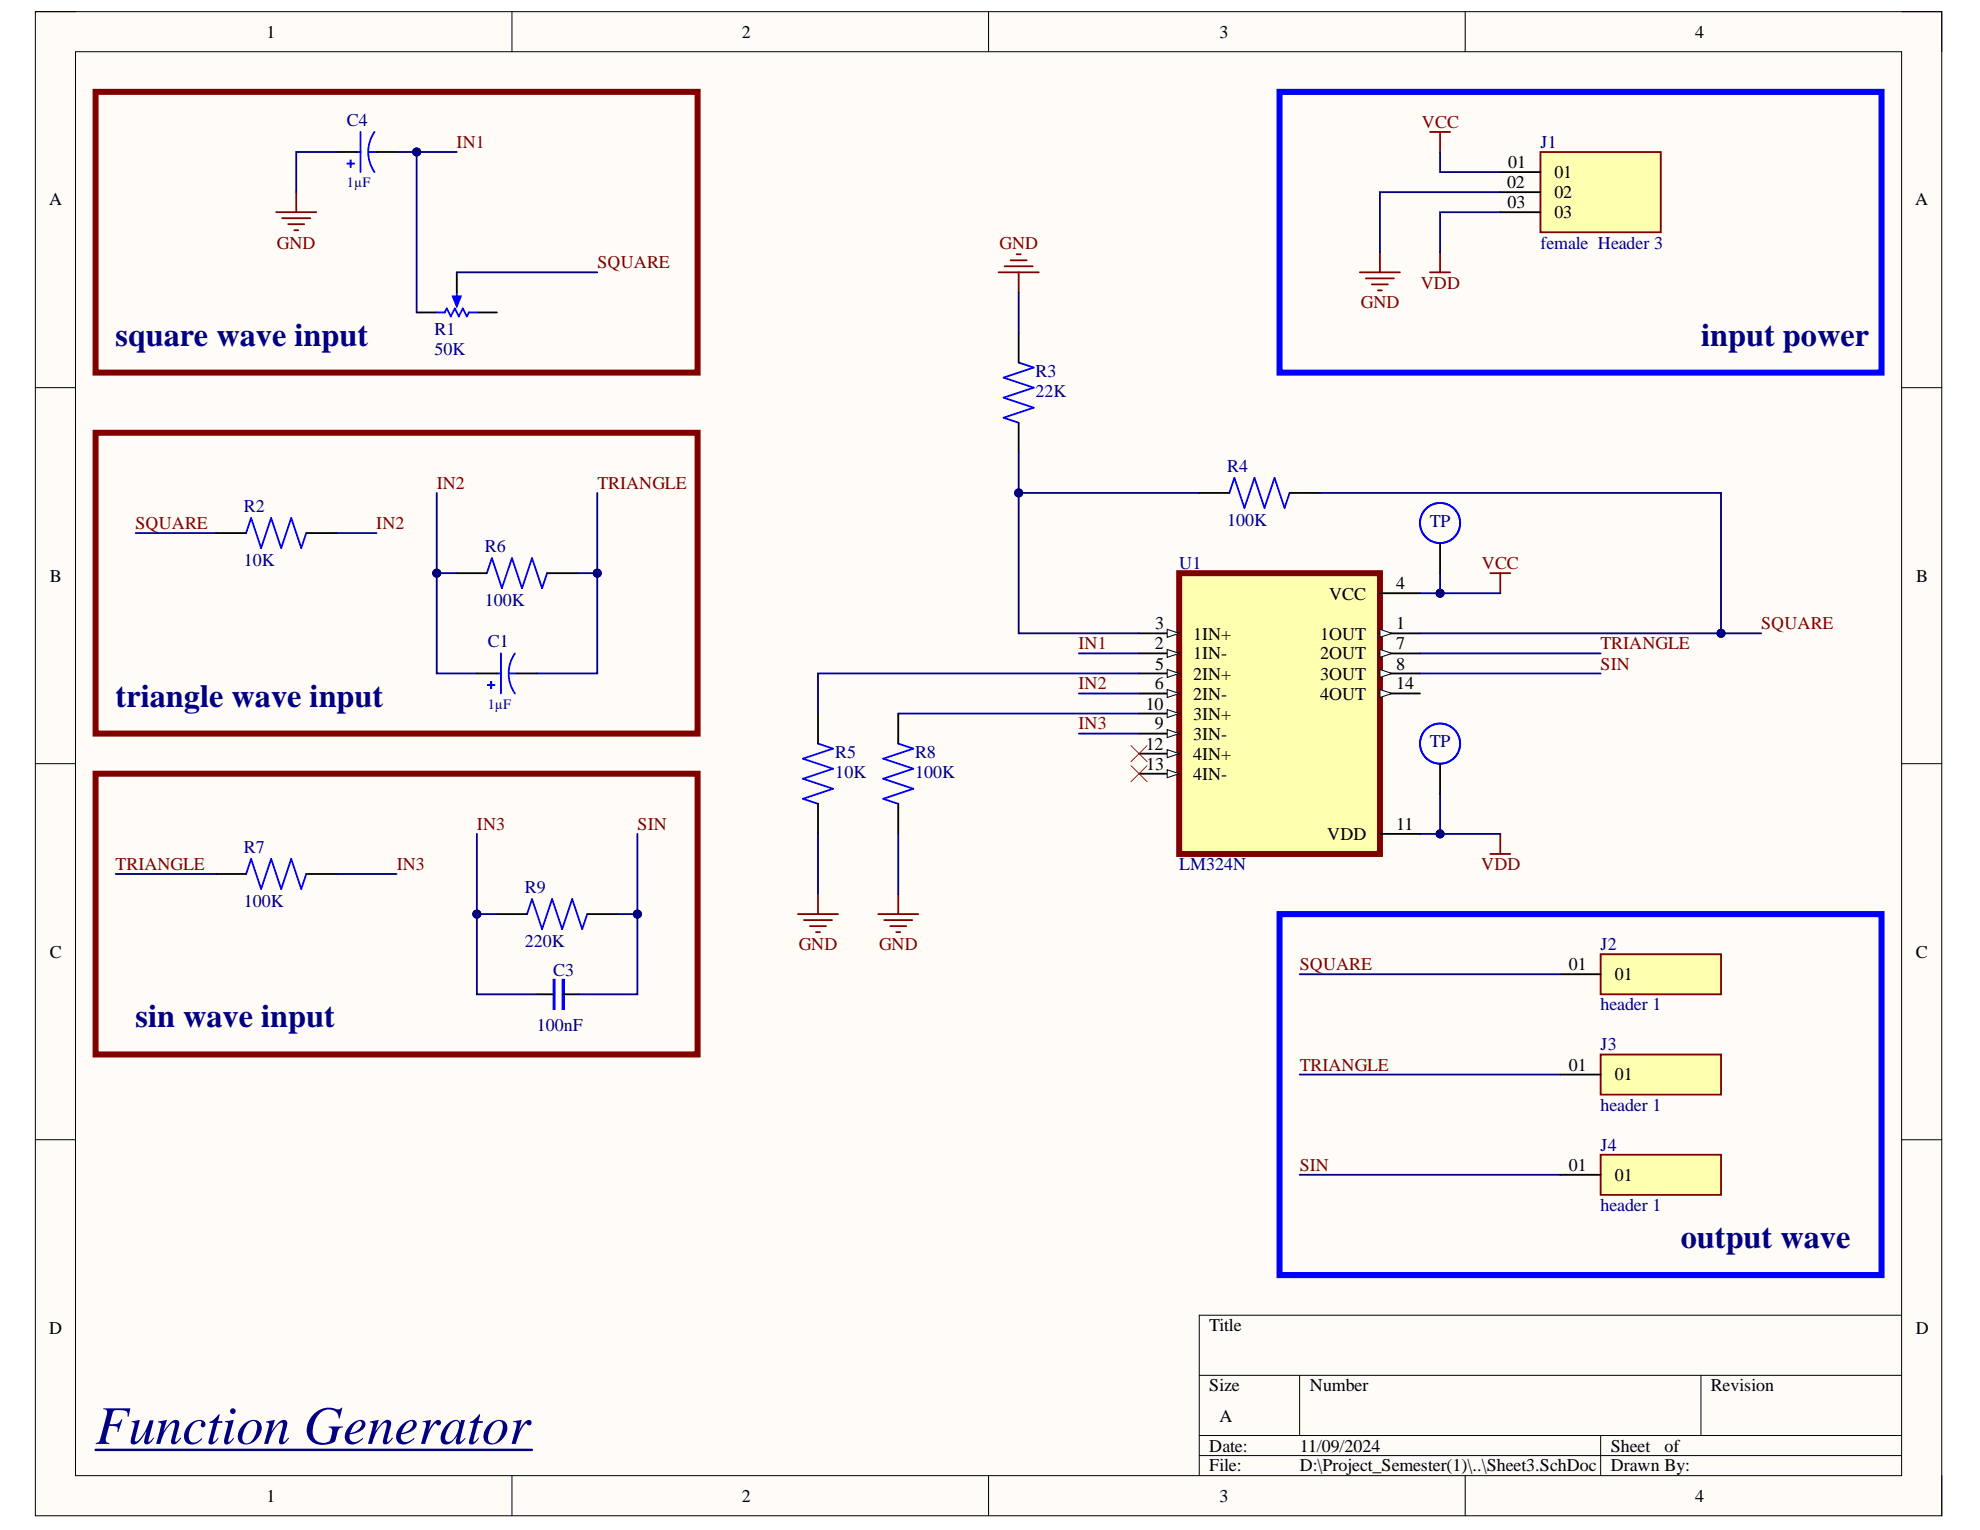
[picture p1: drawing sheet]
<svg xmlns="http://www.w3.org/2000/svg" width="279mm" height="216mm" viewBox="0 0 279 216" stroke-linecap="round" stroke-linejoin="round" font-family="sans-serif">
<path d="M5 1.6h269v212.3h-269z" fill-rule="evenodd" fill="#fffcf8"/>
<path d="M5 1.6h269v212.3h-269z" fill="none" stroke="#000" stroke-width=".14"/>
<path d="M10.7 7.3h257.6v200.9h-257.6z" fill-rule="evenodd" fill="#fffcf8"/>
<g fill="none" stroke="#000" stroke-width=".14">
<path d="M5 1.6h5.7M10.7 7.3h257.6v200.9h-257.6zM72.2 1.6v5.7M139.5 1.6v5.7M206.8 1.6v5.7M268.3 1.6h5.7v5.7M5 54.7h5.7M268.3 54.7h5.7M5 107.8h5.7M268.3 107.8h5.7M5 160.8h5.7M268.3 160.8h5.7"/>
<path d="M169.2 194.1h99.1M183.4 194.1v8.5M240 194.1v8.5M268.3 185.6h-99.1v22.6M72.2 208.2v5.7M139.5 208.2v5.7M169.2 202.6h99.1M169.2 205.4h99.1M206.8 208.2v5.7M225.9 202.6v5.6M274 208.2v5.7"/>
</g>
<path d="M78.2 138.2v4.2" fill="none" stroke="#00f" stroke-width=".28"/>
<path d="M78.1 138.2h.2v4.2h-.2zM79.3 138.2h.3v4.2h-.3z" fill="none" stroke="#00f" stroke-width=".14"/>
<path d="M79.5 138.2v4.2" fill="none" stroke="#00f" stroke-width=".29"/>
<path d="M75.8 140.3h2.3M79.5 140.3h2.2" fill="none" stroke="#000" stroke-width=".25"/>
<path d="M166.4 80.9h28.3v39.6h-28.3z" fill-rule="evenodd" fill="#ffffb0"/>
<path d="M166.4 80.9h28.3v39.6h-28.3z" fill="none" stroke="#800000" stroke-width=".85"/>
<path d="M160.7 89.4h5.7" fill="none" stroke="#000" stroke-width=".25"/>
<path d="M164.7 88.8l1.7 .6-1.7 .5z" fill="#f8fcff"/>
<path d="M164.7 88.8l1.7 .6-1.7 .5z" fill="none" stroke="#000" stroke-width=".14"/>
<path d="M160.7 92.2h5.7" fill="none" stroke="#000" stroke-width=".25"/>
<path d="M164.7 91.6l1.7 .6-1.7 .6z" fill="#f8fcff"/>
<path d="M164.7 91.6l1.7 .6-1.7 .6z" fill="none" stroke="#000" stroke-width=".14"/>
<path d="M160.7 95h5.7" fill="none" stroke="#000" stroke-width=".25"/>
<path d="M164.7 94.5l1.7 .5-1.7 .6z" fill="#f8fcff"/>
<path d="M164.7 94.5l1.7 .5-1.7 .6z" fill="none" stroke="#000" stroke-width=".14"/>
<path d="M160.7 97.9h5.7" fill="none" stroke="#000" stroke-width=".25"/>
<path d="M164.7 97.3l1.7 .6-1.7 .5z" fill="#f8fcff"/>
<path d="M164.7 97.3l1.7 .6-1.7 .5z" fill="none" stroke="#000" stroke-width=".14"/>
<path d="M160.7 100.7h5.7" fill="none" stroke="#000" stroke-width=".25"/>
<path d="M164.7 100.1l1.7 .6-1.7 .6z" fill="#f8fcff"/>
<path d="M164.7 100.1l1.7 .6-1.7 .6z" fill="none" stroke="#000" stroke-width=".14"/>
<path d="M160.7 103.5h5.7" fill="none" stroke="#000" stroke-width=".25"/>
<path d="M164.7 103l1.7 .5-1.7 .6z" fill="#f8fcff"/>
<path d="M164.7 103l1.7 .5-1.7 .6z" fill="none" stroke="#000" stroke-width=".14"/>
<path d="M160.7 106.3h5.7" fill="none" stroke="#000" stroke-width=".25"/>
<path d="M164.7 105.8l1.7 .5-1.7 .6z" fill="#f8fcff"/>
<path d="M164.7 105.8l1.7 .5-1.7 .6z" fill="none" stroke="#000" stroke-width=".14"/>
<path d="M160.7 109.2h5.7" fill="none" stroke="#000" stroke-width=".25"/>
<path d="M164.7 108.6l1.7 .6-1.7 .5z" fill="#f8fcff"/>
<path d="M164.7 108.6l1.7 .6-1.7 .5z" fill="none" stroke="#000" stroke-width=".14"/>
<path d="M194.7 83.7h5.7M194.7 89.4h5.7" fill="none" stroke="#000" stroke-width=".25"/>
<path d="M194.7 88.8l1.7 .6-1.7 .5z" fill="#f8fcff"/>
<path d="M194.7 88.8l1.7 .6-1.7 .5z" fill="none" stroke="#000" stroke-width=".14"/>
<path d="M194.7 92.2h5.7" fill="none" stroke="#000" stroke-width=".25"/>
<path d="M194.7 91.6l1.7 .6-1.7 .6z" fill="#f8fcff"/>
<path d="M194.7 91.6l1.7 .6-1.7 .6z" fill="none" stroke="#000" stroke-width=".14"/>
<path d="M194.7 95h5.7" fill="none" stroke="#000" stroke-width=".25"/>
<path d="M194.7 94.5l1.7 .5-1.7 .6z" fill="#f8fcff"/>
<path d="M194.7 94.5l1.7 .5-1.7 .6z" fill="none" stroke="#000" stroke-width=".14"/>
<path d="M194.7 97.9h5.7" fill="none" stroke="#000" stroke-width=".25"/>
<path d="M194.7 97.3l1.7 .6-1.7 .5z" fill="#f8fcff"/>
<path d="M194.7 97.3l1.7 .6-1.7 .5z" fill="none" stroke="#000" stroke-width=".14"/>
<path d="M194.7 117.7h5.7" fill="none" stroke="#000" stroke-width=".25"/>
<path d="M49 23h1v.2h-1z" fill-rule="evenodd" fill="#00f"/>
<path d="M49 23h1v.2h-1z" fill="none" stroke="#00f" stroke-width=".14"/>
<path d="M49.4 22.6h.2v1h-.2z" fill-rule="evenodd" fill="#00f"/>
<path d="M49.4 22.6h.2v1h-.2z" fill="none" stroke="#00f" stroke-width=".14"/>
<path d="M50.9 18.6v5.7M52.8 18.6a4.9 4.9 0 0 0 0 5.7M50.3 21.4h.6M52 21.4h1.1M64.5 41.3v1.4" fill="none" stroke="#00f" stroke-width=".25"/>
<path d="M47.5 21.4h2.8M53.1 21.4h2.9M58.8 44.1h2.8M67.3 44.1h2.8" fill="none" stroke="#000" stroke-width=".25"/>
<path d="M63.9 41.8h1.1l-.5 1.4z" fill="#00f"/>
<path d="M61.6 44.1h1.2l.2-.6 .6 1.2 .6-1.2 .5 1.2 .6-1.2 .6 1.2 .3-.6h1.1M63.9 41.8h1.1l-.5 1.4zM143.7 51.2l2.2 .7-4.3 1.4 4.3 1.4-4.3 1.4 4.3 1.4-4.3 1.4 2.1 .8M34.7 75.2l.7-2.1 1.4 4.2 1.5-4.2 1.4 4.2 1.4-4.2 1.4 4.2 .7-2.1M173.5 69.6l.7-2.2 1.4 4.3 1.4-4.3 1.4 4.3 1.5-4.3 1.4 4.3 .7-2.1M68.7 80.9l.7-2.1 1.4 4.2 1.4-4.2 1.5 4.2 1.4-4.2 1.4 4.2 .7-2.1M115.4 104.9l2.1 .7-4.2 1.5 4.2 1.4-4.2 1.4 4.2 1.4-4.2 1.4 2.1 .7M74.4 129l.7-2.1 1.4 4.2 1.4-4.2 1.4 4.2 1.4-4.2 1.5 4.2 .7-2.1" fill="none" stroke="#00f" stroke-width=".25"/>
<g fill="none" stroke="#000" stroke-width=".25">
<path d="M64.5 38.4v2.9M143.7 46.9v4.3M143.7 59.7v4.2M30.5 75.2h4.2M43.2 75.2h4.3M169.2 69.6h4.3M182 69.6h4.2M64.5 80.9h4.2M77.2 80.9h4.2M115.4 100.7v4.2M115.4 113.4v4.3M70.1 129h4.3"/>
<path d="M82.9 129h4.2"/>
</g>
<g fill="none" stroke="#800000" stroke-width=".25">
<path d="M39 29.9h5.6M39.8 30.8h4M40.7 31.6h2.2M41.5 32.5h.6M41.8 27.1v2.8M140.9 38.4h5.7M141.8 37.6h3.9M142.6 36.7h2.3M143.5 35.9h.5M143.7 38.4v2.9M210.3 80.9h2.8M211.7 80.9v2.8"/>
<path d="M211.7 117.7v2.8M112.6 129h5.7M113.4 129.8h4M114.3 130.7h2.3M115.1 131.5h.6M115.4 126.2v2.8M210.3 120.5h2.8"/>
</g>
<path d="M68.8 96.6h1v.1h-1z" fill-rule="evenodd" fill="#00f"/>
<path d="M68.8 96.6h1v.1h-1z" fill="none" stroke="#00f" stroke-width=".14"/>
<path d="M69.2 96.2h.2v1h-.2z" fill-rule="evenodd" fill="#00f"/>
<path d="M69.2 96.2h.2v1h-.2z" fill="none" stroke="#00f" stroke-width=".14"/>
<path d="M70.1 95h.6M70.7 92.2v5.7M71.8 95h1.2M72.7 92.2a4.9 4.9 0 0 0 0 5.7M126.8 104.9l2.1 .7-4.3 1.5 4.3 1.4-4.3 1.4 4.3 1.4-4.3 1.4 2.2 .7M34.7 123.3l.7-2.1 1.4 4.3 1.5-4.3 1.4 4.3 1.4-4.3 1.4 4.3 .7-2.2" fill="none" stroke="#00f" stroke-width=".25"/>
<path d="M67.3 95h2.8M73 95h2.8M126.8 100.7v4.2M126.8 113.4v4.3M30.5 123.3h4.2M43.2 123.3h4.3" fill="none" stroke="#000" stroke-width=".25"/>
<path d="M201.8 18.6h2.8M203.2 18.6v2.9M201.8 38.4h2.8M203.2 35.6v2.8M123.9 129h5.7M124.8 129.8h3.9M125.6 130.7h2.3M126.5 131.5h.5M126.8 126.2v2.8" fill="none" stroke="#800000" stroke-width=".25"/>
<path d="M13.5 13h84.9v39.6h-84.9zM13.5 61.1h84.9v42.4h-84.9zM13.5 109.2h84.9v39.6h-84.9z" fill="none" stroke="#800000" stroke-width=".85"/>
<path d="M159.6 105.2l2.3 2.3M159.6 108l2.3 2.3M161.9 105.2l-2.3 2.3M161.9 108l-2.3 2.3" fill="none" stroke="#f00" stroke-width=".14"/>
<path d="M217.4 21.5h17v11.3h-17z" fill-rule="evenodd" fill="#ffffb0"/>
<path d="M191.9 38.4h5.6M192.7 39.3h4M194.7 35.6v2.8M217.4 21.5h17v11.3h-17zM193.6 40.1h2.3M194.4 41h.6" fill="none" stroke="#800000" stroke-width=".25"/>
<path d="M211.7 24.3h5.7M211.7 27.1h5.7M211.7 29.9h5.7" fill="none" stroke="#000" stroke-width=".25"/>
<path d="M180.6 13h84.9v39.6h-84.9zM180.6 129h84.9v50.9h-84.9z" fill="none" stroke="#00f" stroke-width=".85"/>
<path d="M225.9 134.6h17v5.7h-17z" fill-rule="evenodd" fill="#ffffb0"/>
<path d="M225.9 134.6h17v5.7h-17z" fill="none" stroke="#800000" stroke-width=".25"/>
<path d="M220.2 137.5h5.7" fill="none" stroke="#000" stroke-width=".25"/>
<path d="M225.9 148.8h17v5.7h-17z" fill-rule="evenodd" fill="#ffffb0"/>
<path d="M225.9 148.8h17v5.7h-17z" fill="none" stroke="#800000" stroke-width=".25"/>
<path d="M220.2 151.6h5.7" fill="none" stroke="#000" stroke-width=".25"/>
<path d="M225.9 162.9h17v5.7h-17z" fill-rule="evenodd" fill="#ffffb0"/>
<path d="M225.9 162.9h17v5.7h-17z" fill="none" stroke="#800000" stroke-width=".25"/>
<path d="M220.2 165.8h5.7" fill="none" stroke="#000" stroke-width=".25"/>
<path d="M13.5 204.6h61.6" fill="none" stroke="#000080" stroke-width=".34"/>
<path d="M47.5 21.4h-5.7v5.7M143.7 41.3v5.6M200.4 117.7h11.3" fill="none" stroke="#000080" stroke-width=".25"/>
<circle cx="203.2" cy="117.7" r=".56" fill="#000080"/>
<circle cx="203.2" cy="117.7" r=".56" fill="none" stroke="#000080" stroke-width=".14"/>
<path d="M200.4 83.7h11.3" fill="none" stroke="#000080" stroke-width=".25"/>
<circle cx="203.2" cy="83.7" r=".57" fill="#000080"/>
<circle cx="203.2" cy="83.7" r=".57" fill="none" stroke="#000080" stroke-width=".14"/>
<path d="M186.2 69.6h56.7v19.8" fill="none" stroke="#000080" stroke-width=".25"/>
<circle cx="242.9" cy="89.4" r=".57" fill="#000080"/>
<circle cx="242.9" cy="89.4" r=".57" fill="none" stroke="#000080" stroke-width=".14"/>
<path d="M19.2 75.2h11.3M61.6 80.9h2.9M115.4 117.7v8.5" fill="none" stroke="#000080" stroke-width=".25"/>
<circle cx="61.6" cy="80.9" r=".57" fill="#000080"/>
<circle cx="61.6" cy="80.9" r=".57" fill="none" stroke="#000080" stroke-width=".14"/>
<path d="M81.4 80.9h2.9" fill="none" stroke="#000080" stroke-width=".25"/>
<circle cx="84.3" cy="80.9" r=".57" fill="#000080"/>
<circle cx="84.3" cy="80.9" r=".57" fill="none" stroke="#000080" stroke-width=".14"/>
<path d="M200.4 89.4h48.1" fill="none" stroke="#000080" stroke-width=".25"/>
<circle cx="242.9" cy="89.4" r=".57" fill="#000080"/>
<circle cx="242.9" cy="89.4" r=".57" fill="none" stroke="#000080" stroke-width=".14"/>
<path d="M56 21.4h8.5" fill="none" stroke="#000080" stroke-width=".25"/>
<circle cx="58.8" cy="21.4" r=".57" fill="#000080"/>
<circle cx="58.8" cy="21.4" r=".57" fill="none" stroke="#000080" stroke-width=".14"/>
<path d="M58.8 21.4v22.7M64.5 38.4h19.8" fill="none" stroke="#000080" stroke-width=".25"/>
<circle cx="58.8" cy="21.4" r=".57" fill="#000080"/>
<circle cx="58.8" cy="21.4" r=".57" fill="none" stroke="#000080" stroke-width=".14"/>
<path d="M61.6 69.6v25.4h5.7" fill="none" stroke="#000080" stroke-width=".25"/>
<circle cx="61.6" cy="80.9" r=".57" fill="#000080"/>
<circle cx="61.6" cy="80.9" r=".57" fill="none" stroke="#000080" stroke-width=".14"/>
<path d="M84.3 69.6v25.4h-8.5M200.4 92.2h25.5" fill="none" stroke="#000080" stroke-width=".25"/>
<circle cx="84.3" cy="80.9" r=".57" fill="#000080"/>
<circle cx="84.3" cy="80.9" r=".57" fill="none" stroke="#000080" stroke-width=".14"/>
<path d="M47.5 75.2h5.6M160.7 95h-45.3v5.7M67.3 117.7v22.6h8.5M126.8 117.7v8.5M126.8 100.7h33.9" fill="none" stroke="#000080" stroke-width=".25"/>
<circle cx="67.3" cy="129" r=".57" fill="#000080"/>
<circle cx="67.3" cy="129" r=".57" fill="none" stroke="#000080" stroke-width=".14"/>
<path d="M89.9 117.7v22.6h-8.2" fill="none" stroke="#000080" stroke-width=".25"/>
<circle cx="89.9" cy="129" r=".57" fill="#000080"/>
<circle cx="89.9" cy="129" r=".57" fill="none" stroke="#000080" stroke-width=".14"/>
<path d="M87.1 129h2.8" fill="none" stroke="#000080" stroke-width=".25"/>
<circle cx="89.9" cy="129" r=".57" fill="#000080"/>
<circle cx="89.9" cy="129" r=".57" fill="none" stroke="#000080" stroke-width=".14"/>
<path d="M67.3 129h2.8" fill="none" stroke="#000080" stroke-width=".25"/>
<circle cx="67.3" cy="129" r=".57" fill="#000080"/>
<circle cx="67.3" cy="129" r=".57" fill="none" stroke="#000080" stroke-width=".14"/>
<path d="M169.2 69.6h-25.5v19.8h17M152.2 92.2h8.5M152.2 97.9h8.5M200.4 95h25.5M152.2 103.5h8.5M16.3 123.3h14.2M47.5 123.3h8.5" fill="none" stroke="#000080" stroke-width=".25"/>
<circle cx="143.7" cy="69.6" r=".57" fill="#000080"/>
<circle cx="143.7" cy="69.6" r=".57" fill="none" stroke="#000080" stroke-width=".14"/>
<path d="M143.7 63.9v5.7" fill="none" stroke="#000080" stroke-width=".25"/>
<circle cx="143.7" cy="69.6" r=".57" fill="#000080"/>
<circle cx="143.7" cy="69.6" r=".57" fill="none" stroke="#000080" stroke-width=".14"/>
<path d="M203.2 21.5v2.8h8.5M211.7 29.9h-8.5v5.7M211.7 27.1h-17v8.5M203.2 80.9v2.8M183.4 137.5h36.8M183.4 151.6h36.8M183.4 165.8h36.8" fill="none" stroke="#000080" stroke-width=".25"/>
<g fill="none" stroke="#00f" stroke-width=".25">
<circle cx="203.2" cy="73.8" r="2.83"/>
<circle cx="203.2" cy="104.9" r="2.83"/>
</g>
<path d="M203.2 76.6v4.3M203.2 107.8v4.2" fill="none" stroke="#000" stroke-width=".25"/>
<circle cx="203.2" cy="83.7" r=".57" fill="#000080"/>
<circle cx="203.2" cy="83.7" r=".57" fill="none" stroke="#000080" stroke-width=".14"/>
<path d="M203.2 112v5.7" fill="none" stroke="#000080" stroke-width=".25"/>
<circle cx="203.2" cy="117.7" r=".56" fill="#000080"/>
<circle cx="203.2" cy="117.7" r=".56" fill="none" stroke="#000080" stroke-width=".14"/>
<text font-size="7.7" fill="#000080" x="13.4" y="203.8">Function Generator</text>
<g font-size="4.6" fill="#000080">
<text x="16.3" y="48.8">square wave input</text>
<text x="240.1" y="48.8">input power</text>
<text x="16.3" y="99.7">triangle wave input</text>
<text x="19.1" y="144.9">sin wave input</text>
<text x="237.2" y="176.1">output wave</text>
</g>
<g font-size="2.5">
<text x="37.6" y="5.3">1</text>
<text x="104.7" y="5.3">2</text>
<text x="172.1" y="5.3">3</text>
<text x="239.2" y="5.3">4</text>
<text x="212.8" y="23.8">01</text>
<text x="6.9" y="29">A</text>
<text x="212.7" y="26.5">02</text>
<text x="212.7" y="29.4">03</text>
<text x="219.3" y="25.1">01</text>
<text x="219.3" y="28">02</text>
<text x="270.2" y="29">A</text>
<text x="219.3" y="30.8">03</text>
<text x="7" y="82.1">B</text>
<text x="197" y="83.2">4</text>
<text x="270.4" y="82.1">B</text>
<text x="163" y="88.8">3</text>
<text x="187.5" y="84.6">VCC</text>
<text x="197" y="88.8">1</text>
<text x="162.9" y="91.6">2</text>
<text x="163" y="94.5">5</text>
<text x="168.4" y="90.3">1IN+</text>
<text x="168.4" y="93.1">1IN-</text>
<text x="168.4" y="95.9">2IN+</text>
<text x="186.3" y="90.3">1OUT</text>
<text x="186.3" y="93.1">2OUT</text>
<text x="186.3" y="95.9">3OUT</text>
<text x="197" y="91.6">7</text>
<text x="197" y="94.5">8</text>
<text x="161.7" y="100.1">10</text>
<text x="162.9" y="97.3">6</text>
<text x="168.4" y="98.7">2IN-</text>
<text x="168.4" y="101.6">3IN+</text>
<text x="186.3" y="98.7">4OUT</text>
<text x="197" y="97.3">14</text>
<text x="161.7" y="105.8">12</text>
<text x="162.9" y="102.9">9</text>
<text x="168.4" y="104.4">3IN-</text>
<text x="168.4" y="107.2">4IN+</text>
<text x="161.8" y="108.6">13</text>
<text x="168.4" y="110">4IN-</text>
<text x="187.3" y="118.5">VDD</text>
<text x="197" y="117.1">11</text>
<text x="7" y="135.1">C</text>
<text x="221.4" y="136.9">01</text>
<text x="270.3" y="135.1">C</text>
<text x="227.9" y="138.3">01</text>
<text x="221.4" y="151.1">01</text>
<text x="227.9" y="152.5">01</text>
<text x="221.4" y="165.2">01</text>
<text x="227.9" y="166.7">01</text>
<text x="6.9" y="188.2">D</text>
<text x="170.6" y="187.9">Title</text>
<text x="270.3" y="188.2">D</text>
<text x="170.6" y="196.3">Size</text>
<text x="184.8" y="196.3">Number</text>
<text x="241.4" y="196.3">Revision</text>
<text x="172.1" y="200.6">A</text>
<text x="170.6" y="204.9">Date:</text>
<text x="170.6" y="207.6">File:</text>
<text x="183.4" y="204.9">11/09/2024</text>
<text x="183.4" y="207.6">D:\Project_Semester(1)\..\Sheet3.SchDoc</text>
<text x="227.3" y="204.9">Sheet</text>
<text x="227.3" y="207.6">Drawn By:</text>
<text x="234.9" y="204.9">of</text>
<text x="37.6" y="211.9">1</text>
<text x="104.7" y="211.9">2</text>
<text x="172.1" y="211.9">3</text>
<text x="239.2" y="211.9">4</text>
</g>
<g font-size="2.5" fill="#000080">
<text x="49" y="17.8">C4</text>
<text x="217.4" y="20.9">J1</text>
<text x="217.4" y="35.1">female Header 3</text>
<text x="61.3" y="47.2">R1</text>
<text x="61.3" y="50">50K</text>
<text x="146.1" y="53.2">R3</text>
<text x="146.1" y="56">22K</text>
<text x="173.2" y="66.6">R4</text>
<text x="34.4" y="72.3">R2</text>
<text x="68.4" y="77.9">R6</text>
<text x="173.2" y="74.2">100K</text>
<text x="201.8" y="74.4">TP</text>
<text x="34.4" y="79.9">10K</text>
<text x="166.4" y="80.3">U1</text>
<text x="68.4" y="85.5">100K</text>
<text x="68.8" y="91.4">C1</text>
<text x="117.9" y="106.9">R5</text>
<text x="129.1" y="106.9">R8</text>
<text x="201.8" y="105.5">TP</text>
<text x="117.9" y="109.8">10K</text>
<text x="129.1" y="109.8">100K</text>
<text x="34.4" y="120.3">R7</text>
<text x="166.4" y="122.8">LM324N</text>
<text x="34.4" y="128">100K</text>
<text x="74.1" y="126">R9</text>
<text x="74.1" y="133.7">220K</text>
<text x="78" y="137.7">C3</text>
<text x="225.8" y="134.1">J2</text>
<text x="225.8" y="142.6">header 1</text>
<text x="75.8" y="145.4">100nF</text>
<text x="225.8" y="148.2">J3</text>
<text x="225.8" y="156.8">header 1</text>
<text x="225.8" y="162.4">J4</text>
<text x="225.8" y="170.9">header 1</text>
</g>
<g font-size="2.5" fill="#800000">
<text x="64.4" y="20.9">IN1</text>
<text x="200.7" y="18.1">VCC</text>
<text x="39.1" y="35.1">GND</text>
<text x="141" y="35.1">GND</text>
<text x="84.3" y="37.9">SQUARE</text>
<text x="200.5" y="40.7">VDD</text>
<text x="192" y="43.5">GND</text>
<text x="61.6" y="69">IN2</text>
<text x="84.3" y="69">TRIANGLE</text>
<text x="19.1" y="74.6">SQUARE</text>
<text x="53.1" y="74.6">IN2</text>
<text x="209.1" y="80.3">VCC</text>
<text x="248.5" y="88.8">SQUARE</text>
<text x="152.2" y="91.6">IN1</text>
<text x="225.8" y="91.6">TRIANGLE</text>
<text x="225.8" y="94.5">SIN</text>
<text x="152.2" y="97.3">IN2</text>
<text x="152.2" y="102.9">IN3</text>
<text x="67.3" y="117.1">IN3</text>
<text x="90" y="117.1">SIN</text>
<text x="16.3" y="122.8">TRIANGLE</text>
<text x="56" y="122.8">IN3</text>
<text x="209" y="122.8">VDD</text>
<text x="112.7" y="134.1">GND</text>
<text x="124" y="134.1">GND</text>
<text x="183.4" y="136.9">SQUARE</text>
<text x="183.4" y="151.1">TRIANGLE</text>
<text x="183.4" y="165.2">SIN</text>
</g>
<g font-size="2" fill="#000080">
<text x="49" y="26.4">1µF</text>
<text x="68.8" y="100">1µF</text>
</g>
</svg>
